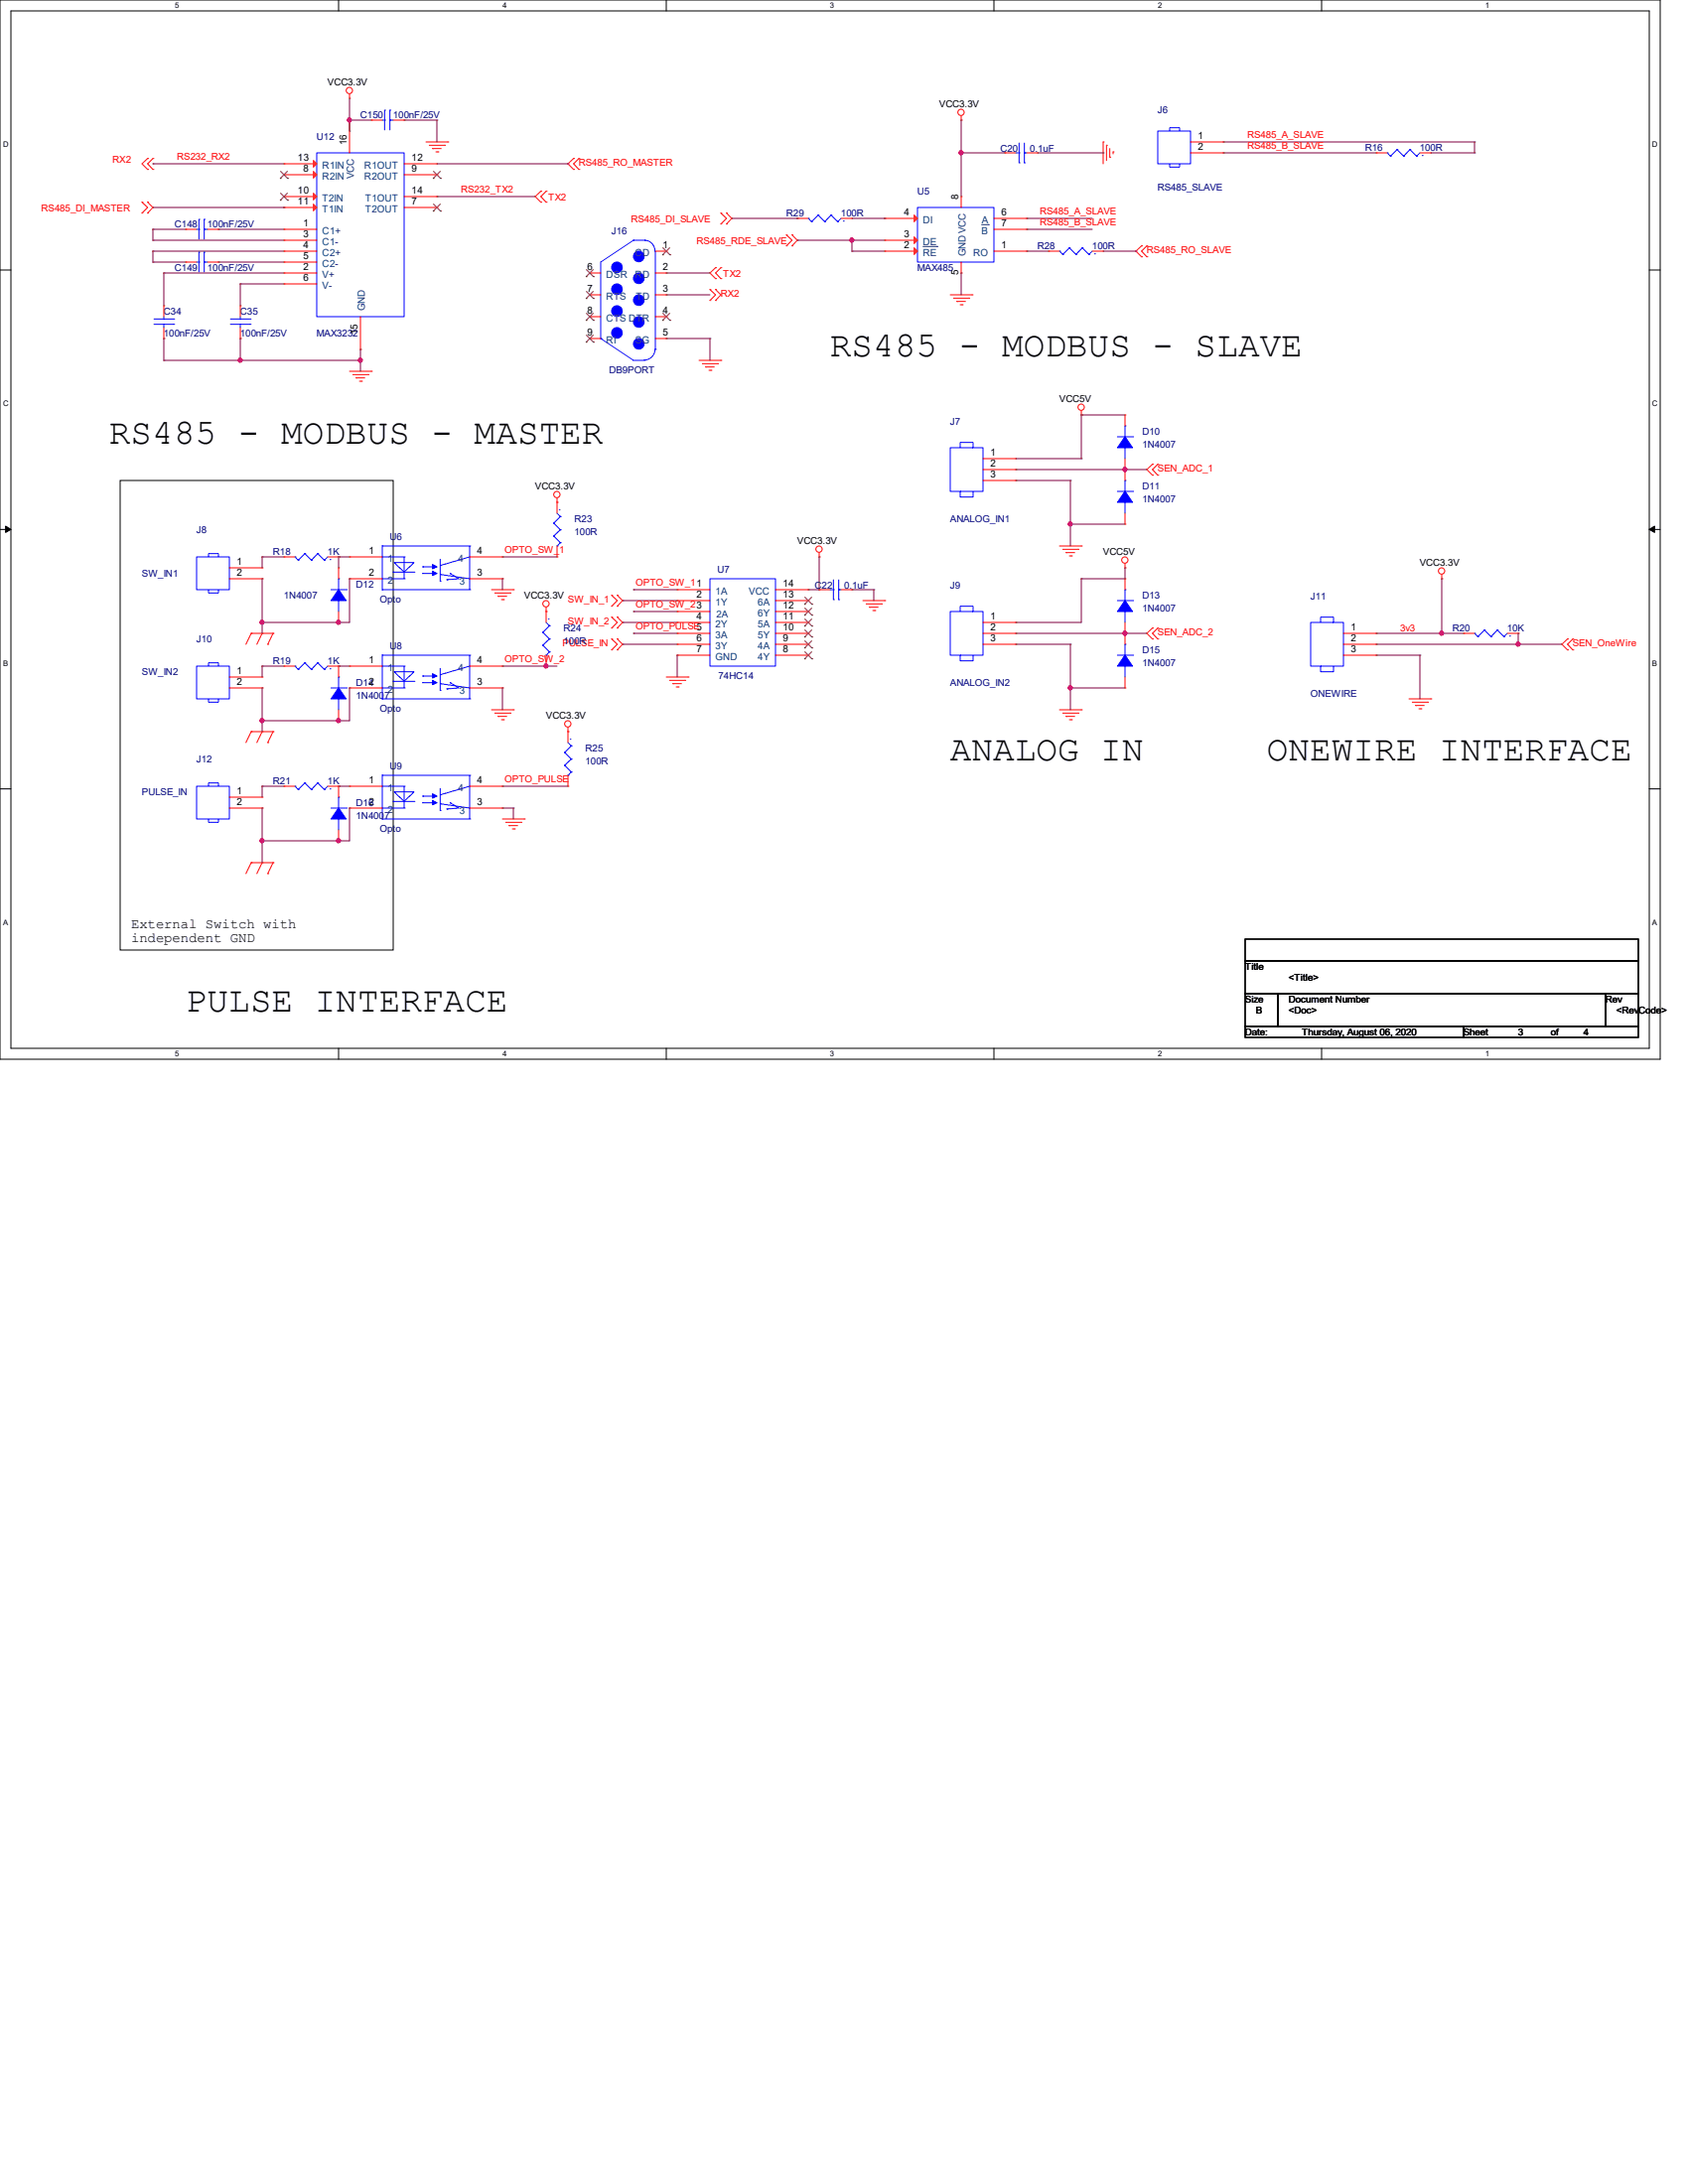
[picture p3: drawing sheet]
<svg xmlns="http://www.w3.org/2000/svg" width="216mm" height="279mm" viewBox="0 0 216 279" stroke-linecap="round" stroke-linejoin="round" font-family="sans-serif">
<path d="M0 0h212.3v135.5h-212.3zM1.4 1.4h209.5v132.7h-209.5z" fill="none" stroke="#000" stroke-width=".13"/>
<g fill="#fff">
<path d="M22.4 .2h.5v1.1h-.5z"/>
<path d="M22.4 134.3h.5v1.1h-.5z"/>
</g>
<path d="M43.3 0v1.4M43.3 134.1v1.4" fill="none" stroke="#000" stroke-width=".13"/>
<g fill="#fff">
<path d="M64.3 .2h.5v1.1h-.5z"/>
<path d="M64.3 134.3h.5v1.1h-.5z"/>
</g>
<path d="M85.2 0v1.4M85.2 134.1v1.4" fill="none" stroke="#000" stroke-width=".13"/>
<g fill="#fff">
<path d="M106.2 .2h.5v1.1h-.5z"/>
<path d="M106.2 134.3h.5v1.1h-.5z"/>
</g>
<path d="M127.1 0v1.4M127.1 134.1v1.4" fill="none" stroke="#000" stroke-width=".13"/>
<g fill="#fff">
<path d="M148.1 .2h.5v1.1h-.5z"/>
<path d="M148.1 134.3h.5v1.1h-.5z"/>
</g>
<path d="M169 0v1.4M169 134.1v1.4" fill="none" stroke="#000" stroke-width=".13"/>
<g fill="#fff">
<path d="M190 .2h.5v1.1h-.5z"/>
<path d="M190 134.3h.5v1.1h-.5z"/>
<path d="M.4 17.9h.7v1.1h-.7z"/>
<path d="M211.3 17.9h.7v1.1h-.7z"/>
<path d="M.4 51.1h.7v1.1h-.7z"/>
<path d="M211.3 51.1h.7v1.1h-.7z"/>
</g>
<path d="M0 34.5h1.4M210.9 34.5h1.4" fill="none" stroke="#000" stroke-width=".13"/>
<g fill="#fff">
<path d="M.4 84.3h.6v1.1h-.6z"/>
<path d="M211.3 84.3h.7v1.1h-.7z"/>
</g>
<path d="M0 67.7h1.4M210.9 67.7h1.4" fill="none" stroke="#000" stroke-width=".13"/>
<path d="M.7 67.3l.7 .4-.7 .4zM210.9 67.7l.7-.4v.8z" fill="#000" stroke="#000" stroke-width=".13"/>
<g fill="#fff">
<path d="M.4 117.5h.6v1.1h-.6z"/>
<path d="M211.3 117.5h.7v1.1h-.7z"/>
</g>
<path d="M15.4 61.5h34.9v60h-34.9zM0 100.9h1.4M210.9 100.9h1.4M159.3 120.1h50.2v2.8h-50.2zM159.3 122.9h50.2v4.2h-50.2zM159.3 127.1h4.1v4.2h-4.1zM159.3 131.3h27.9v1.4h-27.9zM163.4 127.1h42v4.2h-42zM187.2 131.3h22.3v1.4h-22.3zM205.4 127.1h4.1v4.2h-4.1z" fill="none" stroke="#000" stroke-width=".13"/>
<g fill="none" stroke="#f00" stroke-width=".13">
<path d="M44.7 12.6h.1M44.7 15.4h.1M44.7 12v.6M44.7 15.4v4.2M47.5 15.4h.1M47.5 15.4h1.4M50.3 15.4h1.4M51.7 15.4h.1M54.5 18.2h2.8M54.9 18.6h2M55.3 19h.1M55.3 19h1.1"/>
<path d="M55.8 19.4h.2M56 19.4h.1M56.9 18.6h.1M57.3 18.2h.1M122.9 15.4h.1M122.9 14.8v.6M128.5 19.6h.1M128.5 19.6h1.4M131.3 19.6h1.4M132.7 19.6h.1M141.1 18.2h.1M141.1 18.2v2.8"/>
<path d="M141.5 18.6h.1M141.5 18.6v1.9M141.9 19v1.1M142.4 19.4h.1M142.4 19.4v.3M152.3 18.2h4.2M152.3 19.6h4.2M156.5 18.2h.1M156.5 19.6h.1M176 19.6h.1M176 19.6h1.4M181.6 19.6h1.4"/>
<path d="M183 19.6h.1M18.2 25.9h.1M18.2 27.3h.1M18.2 25.9l.7 .6-.7 .8M18.9 20.3h.1M18.9 21.7h.1M18.9 27.3h.1M18.9 25.9h.1M18.9 20.3l-.7 .7 .7 .7M18.9 25.9l.7 .6-.7 .8M19.6 20.3h.1M19.6 21.7h.1"/>
<path d="M19.6 20.3l-.7 .7 .7 .7M21 39.1h.1M21 39.1v1.4M23.7 33.5h.1M23.7 29.3h.1M23.7 33.5h1.4M23.7 29.3h1.4M26.5 33.5h1.4M26.5 29.3h1.4M27.9 33.5h.1M27.9 29.3h.1M30.7 39.1h.1"/>
<path d="M30.7 39.1v1.4M36.3 21h.1M36.3 22.4h.1M36.3 25.1h.1M36.3 26.5h.1M36.3 29.3h.1M36.3 30.7h.1M36.3 32.1h.1M36.3 33.5h.1M36.3 34.9h.1M36.3 36.3h.1M36.3 33.5h4.2"/>
<path d="M36.3 32.1h4.2M36.3 29.3h4.2M36.3 30.7h4.2M36.3 21h4.2M36.3 22.4h4.2M36.3 25.1h4.2M36.3 26.5h4.2M36.3 34.9h4.2M36.3 36.3h4.2M51.7 21h4.2M51.7 22.4h4.2M51.7 25.1h4.2"/>
<path d="M51.7 26.5h4.2M55.9 21h.1M55.9 22.4h.1M55.9 25.1h.1M55.9 26.5h.1M69.2 24.5h.1M69.2 25.9h.1M69.2 24.5l-.7 .6 .7 .8M69.8 25.9h.1M69.8 24.5h.1M69.8 24.5l-.6 .6 .6 .8M73.4 20.3h.1"/>
<path d="M73.4 21.7h.1M73.4 20.3l-.8 .7 .8 .7M74 21.7h.1M74 20.3h.1M74 20.3l-.6 .7 .6 .7M75.4 34.9h.1M75.4 37.7h.1M75.4 37.7h1.4M75.4 34.9h1.4M83.8 37.7h1.4M83.8 32.1h1.4M83.8 34.9h1.4"/>
<path d="M85.2 32.1h.1M85.2 34.9h.1M85.2 37.7h.1M90.8 38.4h.1M90.8 37h.1M90.8 37l.7 .7-.7 .7M91.5 34.2h.1M91.5 35.6h.1M91.5 38.4h.1M91.5 37h.1M91.5 34.2l-.7 .7 .7 .7M91.5 37l.7 .7-.7 .7"/>
<path d="M92.2 27.3h.1M92.2 28.7h.1M92.2 35.6h.1M92.2 34.2h.1M92.2 27.3l.7 .6-.7 .8M92.2 34.2l-.7 .7 .7 .7M92.9 28.7h.1M92.9 27.3h.1M92.9 27.3l.7 .6-.7 .8M100.6 30.1h.1M100.6 31.5h.1M100.6 30.1l.7 .6-.7 .8"/>
<path d="M101.3 31.5h.1M101.3 30.1h.1M101.3 30.1l.7 .6-.7 .8M102 27.9h.1M102 27.9h1.4M107.6 27.9h1.4M109 27.9h.1M113.2 27.9h.1M113.2 32.1h.1M113.2 30.7h.1M113.2 32.1h4.1M113.2 27.9h4.1"/>
<path d="M113.2 30.7h4.1M121.5 37.7h2.8M122 38.1h1.9M122.4 38.6h.1M122.4 38.6h1.1M122.8 39h.3M122.9 34.9h.1M122.9 25.1h.1M122.9 25.1v1.4M122.9 33.5v1.4M123.1 39h.1M123.9 38.1h.1"/>
<path d="M124.3 37.7h.1M127.1 32.1h4.2M127.1 29.3h4.2M127.1 27.9h4.2M131.3 32.1h.1M131.3 27.9h.1M131.3 29.3h.1M134.1 32.1h.1M134.1 32.1h1.4M139.7 32.1h1.4M141.1 32.1h.1M141.9 20.1h.1"/>
<path d="M146 31.5h.1M146 32.9h.1M146 31.5l-.7 .6 .7 .8M146.7 32.9h.1M146.7 31.5h.1M146.7 31.5l-.7 .6 .7 .8M21 43.3h.1M21 41.9v1.4M30.7 43.3h.1M30.7 41.9v1.4M44.7 47.5h2.8M45.1 47.9h2"/>
<path d="M45.6 48.3h.1M45.6 48.3h1.1M46 48.8h.2M46.1 44.7h.1M46.1 40.5v4.2M46.2 48.8h.1M47.1 47.9h.1M47.5 47.5h.1M75.4 40.5h.1M75.4 43.3h.1M75.4 40.5h1.4M75.4 43.3h1.4"/>
<path d="M83.8 40.5h1.4M83.8 43.3h1.4M85.2 40.5h.1M85.2 43.3h.1M89.4 46.1h2.8M89.8 46.5h2M90.3 46.9h.1M90.3 46.9h1.1M90.7 47.4h.2M90.9 47.4h.1M91.8 46.5h.1M92.2 46.1h.1"/>
<path d="M125.7 58.7h4.2M129.9 58.7h.1M138.3 53.1h.1M138.3 52.5v.6M143.9 53.1h.1M143.9 53.1v1.4M143.9 58.7v2.8M147.4 59.4h.1M147.4 59.4l-.7 .7 .7 .7M148.1 59.4h.1M148.1 59.4l-.7 .7 .7 .7M29.3 72.6h4.2"/>
<path d="M29.3 74h4.2M33.5 72.6h.1M33.5 74h.1M36.3 71.2h.1M36.3 71.2h1.4M41.9 71.2h1.4M43.3 79.6h.1M43.3 72.6h.1M43.3 71.2h.1M43.3 72.6v1.4M43.3 78.2v1.4M44.7 71.2h.1"/>
<path d="M44.7 74h.1M44.7 74h4.2M44.7 71.2h4.2M60.1 74h4.2M60.1 71.2h4.2M62.9 75.4h2.8M63.3 75.9h1.9M63.7 76.3h.1M63.7 76.3h1.1M64.1 76.7h.3M64.3 74h.1M64.3 71.2h.1"/>
<path d="M64.4 76.7h.1M65.2 75.9h.1M65.7 75.4h.1M69.8 78.2h.1M69.8 77.7v1.9M71.2 64.3h.1M71.2 71.2h.1M71.2 63.7v2M71.2 69.8v1.4M78.2 76.2h.1M78.2 77.6h.1M78.2 79h.1"/>
<path d="M78.2 76.2l.8 .6-.8 .8M78.2 79l.8 .6-.8 .7M79 77.6h.1M79 76.2h.1M79 79h.1M79 76.2l.6 .6-.6 .8M79 79l.6 .6-.6 .7M86.6 75.4h.1M86.6 76.8h.1M86.6 78.2h.1M86.6 79.6h.1M86.6 75.4h4.2"/>
<path d="M86.6 76.8h4.2M86.6 78.2h4.2M86.6 79.6h4.2M99.2 75.4h4.2M99.2 76.8h4.2M99.2 78.2h4.2M99.2 79.6h4.2M103.4 79.6h.1M103.4 78.2h.1M103.4 76.8h.1M103.4 75.4h.1M104.8 71.2h.1"/>
<path d="M104.8 75.4h.1M104.8 70.7v.5M104.8 75.4h1.4M107.6 75.4h1.4M109 75.4h.1M110.4 76.8h2.8M110.8 77.3h1.9M111.2 77.7h.1M111.2 77.7h1.1M111.6 78.1h.3M111.9 78.1h.1M112.7 77.3h.1"/>
<path d="M113.2 76.8h.1M125.7 79.6h4.2M125.7 60.1h4.2M125.7 61.5h4.2M129.9 79.6h.1M129.9 60.1h.1M129.9 61.5h.1M135.5 69.8h2.8M135.9 70.3h2M136.4 70.7h.1M136.4 70.7h1.1M136.8 71.1h.2"/>
<path d="M137 71.1h.1M137.9 70.3h.1M138.3 69.8h.1M143.9 72.6h.1M143.9 67.1h.1M143.9 60.1h.1M143.9 74h.1M143.9 65.7v1.4M143.9 72.1v.5M143.9 74v1.4M143.9 79.6v2.8M147.4 60.8h.1"/>
<path d="M148.1 60.8h.1M184.4 74h.1M184.4 73.5v.5M29.3 86.6h4.2M29.3 88h4.2M32.1 81h.1M32.1 93.6h.1M32.1 81l-.6 1.4M32.1 81h2.8M32.1 93.6l-.6 1.4M32.1 93.6h2.8M33.5 81h.1"/>
<path d="M33.5 93.6h.1M33.5 86.6h.1M33.5 88h.1M33.5 81l-.6 1.4M33.5 93.6l-.6 1.4M34.2 82.4h.1M34.2 95h.1M34.9 81h.1M34.9 93.6h.1M34.9 81l-.7 1.4M34.9 93.6l-.7 1.4M36.3 85.2h.1"/>
<path d="M36.3 85.2h1.4M41.9 85.2h1.4M43.3 85.2h.1M43.3 92.2h.1M43.3 85.2v1.4M43.3 90.8v1.4M44.7 85.2h.1M44.7 88h.1M44.7 88h4.2M44.7 85.2h4.2M60.1 88h4.2M60.1 85.2h4.2"/>
<path d="M62.9 90.8h2.8M63.3 91.2h1.9M63.7 91.7h.1M63.7 91.7h1.1M64.1 92.1h.3M64.3 88h.1M64.3 85.2h.1M64.4 92.1h.1M65.2 91.2h.1M65.7 90.8h.1M69.8 85.2h.1M69.8 83.8v1.4"/>
<path d="M72.6 93.6h.1M72.6 93v2M72.6 99.2v1.4M78.2 80.3h.1M78.2 81.7h.1M78.2 83.1h.1M78.2 81.7l.8 .7-.8 .7M79 80.3h.1M79 83.1h.1M79 81.7h.1M79 81.7l.6 .7-.6 .7M85.2 86.6h2.8"/>
<path d="M85.6 87h2M86.1 87.5h.1M86.1 87.5h1.1M86.5 87.9h.2M86.6 81h.1M86.6 82.4h.1M86.6 83.8h.1M86.6 81h4.2M86.6 82.4h4.2M86.6 83.8h4.2M86.7 87.9h.1M87.6 87h.1"/>
<path d="M88 86.6h.1M99.2 81h4.2M99.2 82.4h4.2M99.2 83.8h4.2M103.4 83.8h.1M103.4 82.4h.1M103.4 81h.1M125.7 81h4.2M125.7 82.4h4.2M129.9 81h.1M129.9 82.4h.1M135.5 90.8h2.8"/>
<path d="M135.9 91.2h2M136.4 91.7h.1M136.4 91.7h1.1M136.8 92.1h.2M137 92.1h.1M137.9 91.2h.1M138.3 90.8h.1M143.9 88h.1M143.9 81h.1M143.9 86.6v1.4M147.4 80.3h.1M147.4 81.7h.1"/>
<path d="M147.4 80.3l-.7 .7 .7 .7M148.1 81.7h.1M148.1 80.3h.1M148.1 80.3l-.7 .7 .7 .7M171.8 81h4.2M171.8 82.4h4.2M171.8 83.8h4.2M176 81h.1M176 82.4h.1M176 83.8h.1M180.2 89.4h2.8M180.6 89.8h2"/>
<path d="M181.1 90.3h.1M181.1 90.3h1.1M181.5 90.7h.2M181.7 90.7h.1M182.6 89.8h.1M183 89.4h.1M187.2 81h.1M187.2 81h1.4M192.8 81h1.4M194.2 81h.1M200.5 81.7h.1M200.5 83.1h.1"/>
<path d="M200.5 81.7l-.7 .7 .7 .7M201.2 83.1h.1M201.2 81.7h.1M201.2 81.7l-.7 .7 .7 .7M29.3 102h4.2M29.3 103.4h4.2M32.1 110.4h.1M32.1 110.4l-.6 1.4M32.1 110.4h2.8M33.5 110.4h.1M33.5 102h.1M33.5 103.4h.1"/>
<path d="M33.5 110.4l-.6 1.4M34.2 111.8h.1M34.9 110.4h.1M34.9 110.4l-.7 1.4M36.3 100.6h.1M36.3 100.6h1.4M41.9 100.6h1.4M43.3 100.6h.1M43.3 107.6h.1M43.3 100.6v1.4M43.3 106.2v1.4M44.7 100.6h.1"/>
<path d="M44.7 103.4h.1M44.7 103.4h4.2M44.7 100.6h4.2M60.1 103.4h4.2M60.1 100.6h4.2M64.3 103.4h.1M64.3 100.6h.1M64.3 104.8h2.8M64.7 105.2h1.9M65.1 105.6h.1M65.1 105.6h1.1M65.5 106h.3"/>
<path d="M65.8 106h.1M66.6 105.2h.1M67.1 104.8h.1M72.6 100.6h.1"/>
<circle cx="44.7" cy="11.6" r=".4"/>
<circle cx="122.9" cy="14.4" r=".4"/>
<circle cx="138.3" cy="52.1" r=".4"/>
<circle cx="69.8" cy="77.2" r=".4"/>
<circle cx="71.2" cy="63.3" r=".4"/>
<circle cx="104.8" cy="70.3" r=".4"/>
<circle cx="143.9" cy="71.6" r=".4"/>
<circle cx="184.4" cy="73" r=".4"/>
<circle cx="72.6" cy="92.6" r=".4"/>
</g>
<g fill="none" stroke="#00f" stroke-width=".13">
<path d="M40.5 19.6h11.2v20.9h-11.2zM48.9 15.4h.3M49.2 15.4h.1M49.2 14.1h.1M49.2 14.1v2.5M49.9 14.1h.1M49.9 15.4h.1M49.9 15.4h.4M49.9 14.1v2.5M129.9 19.6h.4M130.3 19.6h.1M130.3 18.3v2.5"/>
<path d="M131 19.6h.1M131 19.6h.3M131 18.3v2.5M148.1 16.8h4.2v4.2h-4.2zM149.6 16.8v-.5h1.3v.5M177.4 19.6h.1M177.4 19.6l.4 .4M177.8 20h.1M178.7 19.1h.1M178.7 19.1l.8 .9M178.7 19.1l-.9 .9M179.5 20h.1"/>
<path d="M180.3 19.1h.1M180.3 19.1l.9 .9M180.3 19.1l-.8 .9M181.2 20h.1M181.6 19.6l-.4 .4M25.1 33.5h.3M25.1 29.3h.3M25.4 33.5h.1M25.4 32.3h.1M25.4 29.3h.1M25.4 28.1h.1M25.4 28.1v2.5"/>
<path d="M25.4 32.3v2.5M26.1 32.3h.1M26.1 33.5h.1M26.1 28.1h.1M26.1 29.3h.1M26.1 33.5h.4M26.1 28.1v2.5M26.1 32.3v2.5M26.1 29.3h.4M81 30.7h.1M81 30.7l-4.2 2.8v9.8M81 30.7h1.4"/>
<path d="M82.4 30.7h.1M82.4 30.7a1.38 1.38 0 0 1 1.4 1.4M83.8 32.1v12.6M103.4 27.9h.1M103.4 27.9l.4 .5M103.8 28.4h.1M104.6 27.5h.1M104.6 27.5l.9 .9M104.6 27.5l-.8 .9M105.5 28.4h.1M106.3 27.5h.1M106.3 27.5l.8 .9"/>
<path d="M106.3 27.5l-.8 .9M107.1 28.4h.1M107.6 27.9l-.5 .5M117.3 26.5h9.8v7h-9.8zM130.3 20.8h.1M131 20.8h.1M135.5 32.1h.1M135.5 32.1l.4 .5M135.9 32.6h.1M136.8 31.7h.1M136.8 31.7l.8 .9M136.8 31.7l-.9 .9"/>
<path d="M137.6 32.6h.1M138.4 31.7h.1M138.4 31.7l.9 .9M138.4 31.7l-.8 .9M139.3 32.6h.1M139.7 32.1l-.4 .5M149.6 21v.4h1.3v-.4M19.7 41.5h2.5M19.7 40.8h2.5M21 40.8h.1M21 41.5h.1M21 40.5v.3"/>
<path d="M21 41.5v.4M22.2 41.5h.1M22.2 40.8h.1M29.5 41.5h2.5M29.5 40.8h2.5M30.7 40.8h.1M30.7 41.5h.1M30.7 40.5v.3M30.7 41.5v.4M32 41.5h.1M32 40.8h.1M76.8 43.3h.1"/>
<path d="M76.8 43.3l4.2 2.8h1.4M82.4 46.1h.1M83.8 44.7a1.37 1.37 0 0 1-1.4 1.4M83.8 44.7h.1M121.5 57.3h4.2v5.6h-4.2zM122.8 57.3v-.7h1.7v.7h-.2M142.9 55.9h2M143.9 57.3h.1M143.9 54.5h.1M143.9 54.5v1.4M143.9 57.3v1.4M144.9 55.9h.1"/>
<path d="M25.1 71.2h4.2v4.2h-4.2zM26.7 71.2v-.4h1.2v.4M26.7 75.4v.5h1.2v-.5M37.7 71.2h.1M37.7 71.2l.4 .5M38.1 71.7h.1M39 70.8h.1M39 70.8l.8 .9M39 70.8l-.9 .9M39.8 71.7h.1M40.6 70.8h.1M40.6 70.8l.9 .9"/>
<path d="M40.6 70.8l-.8 .9M41.5 71.7h.1M41.9 71.2l-.4 .5M42.3 75.4h2M43.3 76.8h.1M43.3 74h.1M43.3 74v1.4M43.3 76.8v1.4M44.3 75.4h.1M48.9 71.2h.1M48.9 75.4h.1M48.9 69.8h.1"/>
<path d="M48.9 75.4h11.2M48.9 69.8v5.6M48.9 74h2.8M48.9 71.2h2.8M48.9 69.8h11.2M50.3 73.2h.1M50.3 73.2h2.8M50.4 72h2.6l-1.3 1.2zM51.7 74h.1M51.7 71.2h.1M51.7 71.2v2.8M54.1 73.4h.1"/>
<path d="M54.1 72.5h.1M54.1 73.4h1.8M54.1 72.5h1.8M56.3 72.3h.1M56.3 73.5h.1M56.3 74.3h.1M56.3 71.5v2.8M56.3 73.5l3.8 .5M57.1 74.2h.1M57.6 73.4h.1M57.6 73.4l1.1 .6-1.6 .2M60.1 75.4h.1"/>
<path d="M60.1 69.8h.1M60.1 69.8v5.6M60.1 71.2l-3.8 1.1M69.8 79.6l.5 .5M70.8 66.9h.1M70.8 68.6h.1M70.8 66.9l.9 .9M70.8 68.6l.9 .8M71.2 69.8h.1M71.2 65.7l.5 .4M71.7 66.1h.1M71.7 67.8h.1"/>
<path d="M71.7 69.4h.1M71.7 66.1l-.9 .8M71.7 67.8l-.9 .8M71.7 69.4l-.5 .4M90.8 74h8.4v11.2h-8.4zM106.2 75.4h.4M106.6 76.7h.1M106.6 75.4h.1M106.6 74.2v2.5M107.3 75.4h.1M107.3 76.7h.1M107.3 75.4h.3"/>
<path d="M107.3 74.2v2.5M121.5 78.2h4.2v5.6h-4.2zM122.8 78.2v-.6h1.7v.6h-.2M122.9 62.9h-.1v.7h1.7v-.7M142.9 62.9h2M142.9 76.8h2M143.9 64.3h.1M143.9 61.5h.1M143.9 78.2h.1M143.9 75.4h.1M143.9 61.5v1.4M143.9 64.3v1.4"/>
<path d="M143.9 75.4v1.4M143.9 78.2v1.4M144.9 62.9h.1M144.9 76.8h.1M167.6 79.6h4.2v5.6h-4.2zM168.9 79.6v-.6h1.7v.6h-.2M25.1 85.2h4.2v4.2h-4.2zM26.7 85.2v-.4h1.2v.4M26.7 89.4v.4h1.2v-.4M37.7 85.2h.1M37.7 85.2l.4 .4M38.1 85.6h.1"/>
<path d="M39 84.8h.1M39 84.8l.8 .8M39 84.8l-.9 .8M39.8 85.6h.1M40.6 84.8h.1M40.6 84.8l.9 .8M40.6 84.8l-.8 .8M41.5 85.6h.1M41.9 85.2l-.4 .4M42.3 88h2M43.3 89.4h.1M43.3 86.6h.1"/>
<path d="M43.3 86.6v1.4M43.3 89.4v1.4M44.3 88h.1M48.9 99.2h.1M48.9 85.2h.1M48.9 89.4h.1M48.9 83.8h.1M48.9 83.8h11.2M48.9 83.8v5.6M48.9 99.2v5.6M48.9 99.2h11.2M48.9 88h2.8"/>
<path d="M48.9 85.2h2.8M48.9 89.4h11.2M50.3 87.2h.1M50.3 87.2h2.8M50.4 85.9h2.6l-1.3 1.3zM51.7 88h.1M51.7 85.2h.1M51.7 85.2v2.8M54.1 87.3h.1M54.1 86.5h.1M54.1 87.3h1.8M54.1 86.5h1.8"/>
<path d="M56.3 86.3h.1M56.3 87.5h.1M56.3 88.3h.1M56.3 85.5v2.8M56.3 87.5l3.8 .5M57.1 88.1h.1M57.6 87.3h.1M57.6 87.3l1.1 .7-1.6 .1M60.1 99.2h.1M60.1 89.4h.1M60.1 83.8h.1M60.1 83.8v5.6"/>
<path d="M60.1 99.2v5.6M60.1 85.2l-3.8 1.1M69.4 80.9h.1M69.4 82.5h.1M69.4 80.9l.9 .8M69.4 82.5l.9 .9M69.8 83.8h.1M70.3 80.1h.1M70.3 81.7h.1M70.3 83.4h.1M70.3 80.1l-.9 .8M70.3 81.7l-.9 .8"/>
<path d="M70.3 83.4l-.5 .4M72.2 96.3h.1M72.2 97.9h.1M72.2 96.3l.9 .8M72.2 97.9l.9 .9M72.6 99.2h.1M72.6 95l.5 .4M73.1 95.4h.1M73.1 97.1h.1M73.1 98.8h.1M73.1 98.8l-.5 .4M73.1 95.4l-.9 .9"/>
<path d="M73.1 97.1l-.9 .8M122.9 83.8h-.1v.7h1.7v-.7M142.9 83.8h2M143.9 85.2h.1M143.9 82.4h.1M143.9 82.4v1.4M143.9 85.2v1.4M144.9 83.8h.1M169 85.2h-.1v.7h1.7v-.7M188.6 81h.1M188.6 81l.4 .4M189 81.4h.1"/>
<path d="M189.9 80.6h.1M189.9 80.6l.8 .8M189.9 80.6l-.9 .8M190.7 81.4h.1M191.5 80.6h.1M191.5 80.6l.9 .8M191.5 80.6l-.8 .8M192.4 81.4h.1M192.8 81l-.4 .4M25.1 100.6h4.2v4.2h-4.2zM26.7 100.6v-.4h1.2v.4M26.7 104.8v.4h1.2v-.4"/>
<path d="M37.7 100.6h.1M37.7 100.6l.4 .4M38.1 101h.1M39 100.2h.1M39 100.2l.8 .8M39 100.2l-.9 .8M39.8 101h.1M40.6 100.2h.1M40.6 100.2l.9 .8M40.6 100.2l-.8 .8M41.5 101h.1M41.9 100.6l-.4 .4"/>
<path d="M42.3 103.4h2M43.3 104.8h.1M43.3 102h.1M43.3 102v1.4M43.3 104.8v1.4M44.3 103.4h.1M48.9 100.6h.1M48.9 104.8h.1M48.9 103.4h2.8M48.9 100.6h2.8M48.9 104.8h11.2M50.3 102.5h.1"/>
<path d="M50.3 102.5h2.8M50.4 101.3h2.6l-1.3 1.2zM51.7 103.4h.1M51.7 100.6h.1M51.7 100.6v2.8M54.1 102.7h.1M54.1 101.9h.1M54.1 102.7h1.8M54.1 101.9h1.8M56.3 101.7h.1M56.3 102.8h.1M56.3 103.7h.1"/>
<path d="M56.3 102.8l3.8 .6M56.3 100.9v2.8M57.1 103.5h.1M57.6 102.7h.1M57.6 102.7l1.1 .7-1.6 .1M60.1 104.8h.1M60.1 100.6l-3.8 1.1"/>
</g>
<g fill="none" stroke="#804000" stroke-width=".13">
<path d="M35.9 22.8h.1M35.9 25.6h.1M35.9 21.9l.9 .9M35.9 24.7l.9 .9M36.7 21.9l-.8 .9M36.7 24.7l-.8 .9M36.8 22.8h.1M36.8 25.6h.1M55.4 22.8h.1M55.4 27h.1M55.5 21.9l.8 .9M55.5 26.1l.8 .9"/>
<path d="M56.3 21.9l-.9 .9M56.3 26.1l-.9 .9M56.3 22.8h.1M56.3 27h.1M75 35.4h.1M75 38.2h.1M75 34.5l.9 .9M75 37.3l.9 .9M75.9 34.5l-.9 .9M75.9 37.3l-.9 .9M75.9 35.4h.1M75.9 38.2h.1"/>
<path d="M84.8 32.6h.1M84.8 31.7l.9 .9M85.6 31.7l-.8 .9M85.7 32.6h.1M75 41h.1M75 43.8h.1M75 40.1l.9 .9M75 42.9l.9 .9M75.9 40.1l-.9 .9M75.9 42.9l-.9 .9M75.9 41h.1M75.9 43.8h.1"/>
<path d="M84.8 41h.1M84.8 40.1l.9 .9M85.6 40.1l-.8 .9M85.7 41h.1M102.9 78.7h.1M102.9 77.3h.1M103 79.2l.8 .9M103 77.8l.8 .9M103 76.4l.8 .9M103.8 79.2l-.9 .9M103.8 77.8l-.9 .9M103.8 76.4l-.9 .9"/>
<path d="M103.8 78.7h.1M103.8 77.3h.1M102.9 84.3h.1M102.9 82.9h.1M102.9 81.5h.1M102.9 80.1h.1M103 83.4l.8 .9M103 82l.8 .9M103 80.6l.8 .9M103.8 83.4l-.9 .9M103.8 82l-.9 .9M103.8 80.6l-.9 .9"/>
<path d="M103.8 84.3h.1M103.8 82.9h.1M103.8 81.5h.1M103.8 80.1h.1"/>
</g>
<g fill="#00f" stroke="#00f" stroke-width=".13">
<path d="M55.3 102.4l.6 .3-.6 .3z"/>
<path d="M55.3 101.6l.6 .3-.6 .2z"/>
<path d="M55.3 87l.6 .3-.6 .3z"/>
<path d="M55.3 86.2l.6 .3-.6 .2z"/>
<path d="M55.3 73.1l.6 .3-.6 .2z"/>
<path d="M55.3 72.2l.6 .3-.6 .3z"/>
<path d="M143.9 83.8l1 1.4h-2z" fill-rule="evenodd"/>
<path d="M143.9 62.9l1 1.4h-2z" fill-rule="evenodd"/>
<path d="M43.3 88l1 1.4h-2z" fill-rule="evenodd"/>
<path d="M143.9 55.9l1 1.4h-2z" fill-rule="evenodd"/>
<path d="M43.3 75.4l1 1.4h-2z" fill-rule="evenodd"/>
<path d="M43.3 103.4l1 1.4h-2z" fill-rule="evenodd"/>
<path d="M143.9 76.8l1 1.4h-2z" fill-rule="evenodd"/>
<circle cx="81.7" cy="32.8" r=".68"/>
<circle cx="81.7" cy="35.6" r=".68"/>
<circle cx="81.7" cy="38.4" r=".68"/>
<circle cx="81.7" cy="41.2" r=".68"/>
<circle cx="81.7" cy="44" r=".68"/>
<circle cx="78.9" cy="34.2" r=".68"/>
<circle cx="78.9" cy="37" r=".68"/>
<circle cx="78.9" cy="39.8" r=".68"/>
<circle cx="78.9" cy="42.6" r=".68"/>
</g>
<g fill="#f00" stroke="#f00" stroke-width=".13">
<path d="M116.9 27.5l.4 .4-.4 .5z"/>
<path d="M116.9 31.7l.4 .4-.4 .5z"/>
<path d="M116.9 30.3l.4 .4-.4 .5z"/>
<path d="M40.1 20.5l.4 .5-.4 .4z"/>
<path d="M40.1 21.9l.4 .5-.4 .4z"/>
<path d="M40.1 24.7l.4 .4-.4 .5z"/>
<path d="M40.1 26.1l.4 .4-.4 .5z"/>
</g>
<path d="M118.1 31.5h1.7M119.8 31.5h.1M125.6 28.7h.8M126.4 28.7h.1" fill="none" stroke="#004080" stroke-width=".13"/>
<g fill="none" stroke="#800040" stroke-width=".13">
<path d="M44.7 15.4h.1M44.7 16.8h.1M44.7 12.6v4.2M44.7 15.4h2.8M51.7 15.4h.1M51.7 15.4h4.2M55.9 15.4h.1M55.9 15.4v2.8M122.9 15.4h.1M122.9 19.6h.1M122.9 15.4v9.7M122.9 19.6h5.6"/>
<path d="M132.7 19.6h8.4M141.1 19.6h.1M156.5 18.2h.1M156.5 19.6h.1M156.5 18.2h32.1M156.5 19.6h19.5M183 19.6h5.6M188.6 18.2h.1M188.6 19.6h.1M188.6 18.2v1.4M19.6 21h.1M19.6 29.3h.1"/>
<path d="M19.6 30.7h.1M19.6 32.1h.1M19.6 33.5h.1M19.6 29.3h4.1M19.6 30.7h16.7M19.6 32.1h16.7M19.6 21h16.7M19.6 26.5h16.7M19.6 29.3v1.4M19.6 32.1v1.4M19.6 33.5h4.1M21 34.9h.1"/>
<path d="M21 34.9h15.3M21 34.9v4.2M27.9 29.3h.1M27.9 33.5h.1M27.9 29.3h8.4M27.9 33.5h8.4M30.7 36.3h.1M30.7 36.3v2.8M30.7 36.3h5.6M36.3 26.5h.1M55.9 25.1h.1M55.9 21h16.7"/>
<path d="M55.9 25.1h12.6M72.6 21h.1M85.2 34.9h.1M85.2 37.7h.1M85.2 34.9h5.6M85.2 37.7h5.6M93.6 27.9h8.4M102 30.7h.1M102 27.9h.1M102 30.7h11.2M109 30.7h.1M109 32.1h.1"/>
<path d="M109 27.9h4.2M109 30.7v1.4M109 32.1h4.2M113.2 27.9h.1M122.9 34.9h.1M122.9 34.9v2.8M131.3 27.9h.1M131.3 29.3h.1M131.3 32.1h.1M131.3 27.9h8.4M131.3 29.3h8.4M131.3 32.1h2.8"/>
<path d="M141.1 32.1h4.2M145.3 32.1h.1M21 43.3h.1M21 46.1h.1M21 43.3v2.8M21 46.1h25.1M30.7 43.3h.1M30.7 46.1h.1M30.7 43.3v2.8M46.1 44.7h.1M46.1 46.1h.1M46.1 44.7v2.8"/>
<path d="M85.2 43.3h.1M85.2 43.3h5.6M90.8 43.3h.1M90.8 43.3v2.8M129.9 58.7h8.4M138.3 53.1h.1M138.3 58.7h.1M138.3 53.1v5.6M138.3 53.1h5.6M33.5 71.2h.1M33.5 74h.1M33.5 79.6h.1"/>
<path d="M33.5 71.2h2.8M33.5 71.2v1.4M33.5 74v7M43.3 71.2h.1M43.3 79.6h.1M43.3 71.2h1.4M43.3 71.2v1.4M44.7 74h.1M44.7 74v5.6h-11.2M64.3 71.2h.1M64.3 74h.1M64.3 71.2h6.9"/>
<path d="M64.3 74v1.4M79.6 76.8h.1M79.6 79.6h.1M79.6 76.8h7M79.6 79.6h7M81 75.4h.1M81 78.2h.1M81 75.4h5.6M81 78.2h5.6M103.4 75.4h.1M104.8 71.2h.1M104.8 71.2v4.2h-1.4"/>
<path d="M109 75.4h.1M109 75.4h2.8M111.8 75.4h.1M111.8 75.4v1.4M129.9 60.1h.1M129.9 61.5h.1M129.9 79.6h.1M129.9 60.1h16.8M129.9 61.5h7M136.9 61.5h.1M136.9 67.1h.1M136.9 61.5v8.3"/>
<path d="M136.9 67.1h7M138.3 74h.1M138.3 74v5.6h-8.4M143.9 60.1h.1M143.9 72.6h.1M143.9 72.6v1.4h-5.6M184.4 74h.1M184.4 74v7M33.5 85.2h.1M33.5 88h.1M33.5 92.2h.1M33.5 85.2v1.4"/>
<path d="M33.5 88v5.6M33.5 85.2h2.8M43.3 85.2h.1M43.3 92.2h.1M43.3 85.2h1.4M44.7 88h.1M44.7 88v4.2h-11.2M64.3 85.2h.1M64.3 88h.1M64.3 88v2.8M64.3 85.2h6.9M69.8 85.2h.1"/>
<path d="M79.6 82.4h.1M79.6 82.4h7M81 81h.1M81 81h5.6M86.6 83.8h.1M86.6 83.8v2.8M129.9 81h.1M129.9 82.4h.1M129.9 81h16.8M129.9 82.4h7M136.9 82.4h.1M136.9 88h.1"/>
<path d="M136.9 82.4v8.4M136.9 88h7M143.9 81h.1M176 81h.1M176 82.4h.1M176 83.8h.1M176 81h11.2M176 82.4h23.8M176 83.8h5.6M181.6 83.8h.1M181.6 83.8v5.6M184.4 81h.1"/>
<path d="M194.2 81h.1M194.2 82.4h.1M194.2 81v1.4M33.5 100.6h.1M33.5 103.4h.1M33.5 107.6h.1M33.5 100.6v1.4M33.5 103.4v7M33.5 100.6h2.8M43.3 100.6h.1M43.3 107.6h.1M43.3 100.6h1.4"/>
<path d="M44.7 103.4h.1M44.7 103.4v4.2h-11.2M64.3 100.6h.1M64.3 103.4h.1M64.3 100.6h8.3M64.3 103.4h1.4M65.7 103.4h.1M65.7 103.4v1.4"/>
</g>
<g fill="#f0f" stroke="#f0f" stroke-width=".13">
<circle cx="122.9" cy="19.5" r=".28"/>
<circle cx="108.9" cy="30.7" r=".28"/>
<circle cx="143.9" cy="60" r=".28"/>
<circle cx="136.9" cy="67" r=".28"/>
<circle cx="33.5" cy="79.6" r=".28"/>
<circle cx="43.3" cy="79.6" r=".28"/>
<circle cx="69.8" cy="85.2" r=".28"/>
<circle cx="143.9" cy="81" r=".28"/>
<circle cx="184.4" cy="81" r=".28"/>
<circle cx="33.5" cy="92.2" r=".28"/>
<circle cx="136.9" cy="88" r=".28"/>
<circle cx="194.2" cy="82.4" r=".28"/>
<circle cx="43.3" cy="92.2" r=".28"/>
<circle cx="43.3" cy="107.5" r=".28"/>
<circle cx="33.5" cy="107.5" r=".28"/>
<circle cx="30.7" cy="46.1" r=".28"/>
<circle cx="46.1" cy="46.1" r=".28"/>
<circle cx="44.7" cy="15.3" r=".28"/>
</g>
<g font-size="4.6">
<text x="106.2" y="45.6">RS485 - MODBUS - SLAVE</text>
<text x="14" y="56.7">RS485 - MODBUS - MASTER</text>
<text x="121.5" y="97.2">ANALOG IN</text>
<text x="162.1" y="97.2">ONEWIRE INTERFACE</text>
<text x="23.7" y="129.4">PULSE INTERFACE</text>
</g>
<g font-size="1.8">
<text x="16.8" y="118.7">External Switch with</text>
<text x="16.8" y="120.5">independent GND</text>
</g>
<g font-size="1.3">
<text x="153.2" y="17.8">1</text>
<text x="38.1" y="20.6">13</text>
<text x="38.8" y="22">8</text>
<text x="44.4" y="18.6" transform="rotate(-90 44.4 18.6)">16</text>
<text x="52.7" y="20.6">12</text>
<text x="52.7" y="22">9</text>
<text x="153.2" y="19.2">2</text>
<text x="38.1" y="24.8">10</text>
<text x="38.1" y="26.2">11</text>
<text x="38.8" y="29">1</text>
<text x="52.7" y="24.8">14</text>
<text x="52.7" y="26.2">7</text>
<text x="115.7" y="27.6">4</text>
<text x="122.6" y="25.6" transform="rotate(-90 122.6 25.6)">8</text>
<text x="128.1" y="27.6">6</text>
<text x="128.1" y="29">7</text>
<text x="38.8" y="30.4">3</text>
<text x="38.8" y="31.8">4</text>
<text x="38.8" y="33.2">5</text>
<text x="38.8" y="34.6">2</text>
<text x="38.8" y="36">6</text>
<text x="75.1" y="34.6">6</text>
<text x="84.8" y="31.8">1</text>
<text x="84.8" y="34.6">2</text>
<text x="115.7" y="31.8">2</text>
<text x="115.7" y="30.4">3</text>
<text x="122.6" y="35.2" transform="rotate(-90 122.6 35.2)">5</text>
<text x="128.1" y="31.8">1</text>
<text x="75.1" y="37.4">7</text>
<text x="75.1" y="40.2">8</text>
<text x="84.8" y="37.4">3</text>
<text x="84.8" y="40.2">4</text>
<text x="45.8" y="42.8" transform="rotate(-90 45.8 42.8)">15</text>
<text x="75.1" y="43">9</text>
<text x="84.8" y="43">5</text>
<text x="126.7" y="58.3">1</text>
<text x="126.7" y="59.7">2</text>
<text x="126.7" y="61.1">3</text>
<text x="47.2" y="70.9">1</text>
<text x="61" y="70.9">4</text>
<text x="30.3" y="72.3">1</text>
<text x="30.3" y="73.7">2</text>
<text x="47.2" y="73.7">2</text>
<text x="61" y="73.7">3</text>
<text x="89.1" y="76.5">2</text>
<text x="100.2" y="77.9">12</text>
<text x="100.2" y="76.5">13</text>
<text x="100.2" y="75.1">14</text>
<text x="89.1" y="79.3">4</text>
<text x="89.1" y="82.1">6</text>
<text x="89.1" y="83.5">7</text>
<text x="100.2" y="83.5">8</text>
<text x="100.2" y="82.1">9</text>
<text x="100.2" y="80.7">10</text>
<text x="100.2" y="79.3">11</text>
<text x="126.7" y="79.3">1</text>
<text x="126.7" y="80.7">2</text>
<text x="126.7" y="82.1">3</text>
<text x="172.8" y="80.7">1</text>
<text x="172.8" y="82.1">2</text>
<text x="172.8" y="83.5">3</text>
<text x="30.3" y="86.3">1</text>
<text x="30.3" y="87.7">2</text>
<text x="47.2" y="84.9">1</text>
<text x="47.2" y="87.7">2</text>
<text x="61" y="87.7">3</text>
<text x="61" y="84.9">4</text>
<text x="30.3" y="101.6">1</text>
<text x="47.2" y="100.2">1</text>
<text x="61" y="100.2">4</text>
<text x="30.3" y="103">2</text>
<text x="47.2" y="103">2</text>
<text x="61" y="103">3</text>
</g>
<g font-size="1.3" fill="#004080">
<text x="41.2" y="21.5">R1IN</text>
<text x="41.2" y="22.9">R2IN</text>
<text x="45.3" y="22.9" transform="rotate(-90 45.3 22.9)">VCC</text>
<text x="46.6" y="21.5">R1OUT</text>
<text x="46.6" y="22.9">R2OUT</text>
<text x="41.2" y="25.7">T2IN</text>
<text x="41.2" y="27.1">T1IN</text>
<text x="41.2" y="29.9">C1+</text>
<text x="46.7" y="25.7">T1OUT</text>
<text x="46.7" y="27.1">T2OUT</text>
<text x="118.1" y="28.5">DI</text>
<text x="125.6" y="29.9">B</text>
<text x="125.6" y="28.5">A</text>
<text x="41.2" y="31.3">C1-</text>
<text x="41.2" y="32.7">C2+</text>
<text x="41.2" y="34.1">C2-</text>
<text x="41.2" y="35.5">V+</text>
<text x="77.6" y="35.5">DSR</text>
<text x="81.2" y="32.7">CD</text>
<text x="81.2" y="35.5">RD</text>
<text x="118.1" y="32.7">RE</text>
<text x="118.1" y="31.3">DE</text>
<text x="123.5" y="32.8" transform="rotate(-90 123.5 32.8)">GNDVCC</text>
<text x="124.5" y="32.7">RO</text>
<text x="41.2" y="36.9">V-</text>
<text x="46.7" y="39.8" transform="rotate(-90 46.7 39.8)">GND</text>
<text x="77.6" y="38.3">RTS</text>
<text x="77.6" y="41.1">CTS DTR</text>
<text x="81.4" y="38.3">TD</text>
<text x="77.6" y="43.9">RI</text>
<text x="81.3" y="43.9">SG</text>
<text x="49.6" y="71.8">1</text>
<text x="58.6" y="71.8">4</text>
<text x="49.6" y="74.6">2</text>
<text x="91.5" y="76">1A</text>
<text x="91.5" y="77.4">1Y</text>
<text x="95.8" y="76">VCC</text>
<text x="96.9" y="77.4">6A</text>
<text x="91.5" y="80.2">2Y</text>
<text x="91.5" y="81.6">3A</text>
<text x="91.5" y="83">3Y</text>
<text x="96.9" y="83">4A</text>
<text x="96.9" y="81.6">5Y</text>
<text x="96.9" y="80.2">5A</text>
<text x="96.9" y="78.8">6Y</text>
<text x="49.6" y="85.8">1</text>
<text x="49.6" y="88.6">2</text>
<text x="58.6" y="85.8">4</text>
<text x="91.5" y="84.4">GND</text>
<text x="96.9" y="84.4">4Y</text>
<text x="49.6" y="101.2">1</text>
<text x="58.6" y="101.2">4</text>
<text x="49.6" y="104">2</text>
</g>
<g font-size="1.2">
<text x="41.9" y="10.9">VCC3.3V</text>
<text x="120.1" y="13.7">VCC3.3V</text>
<text x="135.5" y="51.4">VCC5V</text>
<text x="68.5" y="62.6">VCC3.3V</text>
<text x="102" y="69.6">VCC3.3V</text>
<text x="141.1" y="71">VCC5V</text>
<text x="67.1" y="76.6">VCC3.3V</text>
<text x="181.6" y="72.4">VCC3.3V</text>
<text x="69.8" y="91.9">VCC3.3V</text>
<text x="159.3" y="124.1">Title</text>
<text x="164.8" y="125.5">&lt;Title&gt;</text>
<text x="159.3" y="128.3">Size</text>
<text x="160.6" y="129.7">B</text>
<text x="164.8" y="128.3">Document Number</text>
<text x="164.8" y="129.7">&lt;Doc&gt;</text>
<text x="205.4" y="128.3">Rev</text>
<text x="206.7" y="129.7">&lt;RevCode&gt;</text>
<text x="159.3" y="132.5">Date:</text>
<text x="166.5" y="132.5">Thursday, August 06, 2020</text>
<text x="187.2" y="132.5">Sheet</text>
<text x="194.2" y="132.5">3</text>
<text x="198.4" y="132.5">of</text>
<text x="202.6" y="132.5">4</text>
</g>
<g font-size="1.2" fill="#000080">
<text x="40.5" y="17.9">U12</text>
<text x="46.1" y="15.1">C150</text>
<text x="50.3" y="15.1">100nF/25V</text>
<text x="148.1" y="14.4">J6</text>
<text x="128" y="19.4">C20</text>
<text x="131.7" y="19.4">0.1uF</text>
<text x="174.6" y="19.3">R16</text>
<text x="181.6" y="19.3">100R</text>
<text x="22.4" y="29.1">C148</text>
<text x="26.5" y="29.1">100nF/25V</text>
<text x="78.2" y="29.9">J16</text>
<text x="100.6" y="27.7">R29</text>
<text x="107.6" y="27.7">100R</text>
<text x="117.3" y="24.9">U5</text>
<text x="148.1" y="24.3">RS485_SLAVE</text>
<text x="22.4" y="34.7">C149</text>
<text x="26.5" y="34.7">100nF/25V</text>
<text x="117.3" y="34.7">MAX485</text>
<text x="132.7" y="31.9">R28</text>
<text x="139.7" y="31.9">100R</text>
<text x="21" y="40.3">C34</text>
<text x="30.7" y="40.3">C35</text>
<text x="21" y="43.1">100nF/25V</text>
<text x="30.7" y="43.1">100nF/25V</text>
<text x="40.5" y="43.1">MAX3232</text>
<text x="77.9" y="47.8">DB9PORT</text>
<text x="121.5" y="54.4">J7</text>
<text x="146.1" y="55.6">D10</text>
<text x="146.1" y="57.3">1N4007</text>
<text x="146.1" y="62.6">D11</text>
<text x="146.1" y="64.3">1N4007</text>
<text x="25.1" y="68.2">J8</text>
<text x="34.9" y="71">R18</text>
<text x="41.9" y="71">1K</text>
<text x="49.9" y="69">U6</text>
<text x="73.5" y="66.8">R23</text>
<text x="73.5" y="68.5">100R</text>
<text x="121.5" y="66.8">ANALOG_IN1</text>
<text x="18.2" y="73.8">SW_IN1</text>
<text x="36.3" y="76.6">1N4007</text>
<text x="45.5" y="75.2">D12</text>
<text x="48.6" y="77.1">Opto</text>
<text x="91.8" y="73.2">U7</text>
<text x="104.2" y="75.3">C22</text>
<text x="108" y="75.3">0.1uF</text>
<text x="121.5" y="75.3">J9</text>
<text x="146.1" y="76.6">D13</text>
<text x="167.6" y="76.7">J11</text>
<text x="25.1" y="82.2">J10</text>
<text x="49.9" y="83">U8</text>
<text x="72.1" y="80.8">R24</text>
<text x="72.1" y="82.5">100R</text>
<text x="146.1" y="83.6">D15</text>
<text x="146.1" y="78.3">1N4007</text>
<text x="185.8" y="80.8">R20</text>
<text x="192.8" y="80.8">10K</text>
<text x="18.2" y="86.4">SW_IN2</text>
<text x="34.9" y="85">R19</text>
<text x="41.9" y="85">1K</text>
<text x="45.5" y="87.8">D14</text>
<text x="45.5" y="89.4">1N4007</text>
<text x="91.9" y="86.9">74HC14</text>
<text x="121.5" y="87.8">ANALOG_IN2</text>
<text x="146.1" y="85.3">1N4007</text>
<text x="167.6" y="89.2">ONEWIRE</text>
<text x="48.6" y="91.1">Opto</text>
<text x="18.2" y="101.7">PULSE_IN</text>
<text x="25.1" y="97.5">J12</text>
<text x="34.9" y="100.3">R21</text>
<text x="41.9" y="100.3">1K</text>
<text x="49.9" y="98.4">U9</text>
<text x="74.9" y="96.1">R25</text>
<text x="74.9" y="97.8">100R</text>
<text x="45.5" y="103.1">D16</text>
<text x="45.5" y="104.8">1N4007</text>
<text x="48.6" y="106.5">Opto</text>
</g>
<g font-size="1.2" fill="#f00">
<text x="159.5" y="17.7">RS485_A_SLAVE</text>
<text x="14.4" y="20.8">RX2</text>
<text x="22.6" y="20.4">RS232_RX2</text>
<text x="74" y="21.3">RS485_RO_MASTER</text>
<text x="159.5" y="19">RS485_B_SLAVE</text>
<text x="5.3" y="27">RS485_DI_MASTER</text>
<text x="59" y="24.6">RS232_TX2</text>
<text x="70.1" y="25.6">TX2</text>
<text x="80.7" y="28.4">RS485_DI_SLAVE</text>
<text x="133" y="27.4">RS485_A_SLAVE</text>
<text x="133" y="28.8">RS485_B_SLAVE</text>
<text x="89.1" y="31.2">RS485_RDE_SLAVE</text>
<text x="92.5" y="35.4">TX2</text>
<text x="146.7" y="32.4">RS485_RO_SLAVE</text>
<text x="92.2" y="38">RX2</text>
<text x="148.1" y="60.4">SEN_ADC_1</text>
<text x="64.6" y="70.7">OPTO_SW_1</text>
<text x="72.6" y="77.1">SW_IN_1</text>
<text x="81.3" y="74.9">OPTO_SW_11</text>
<text x="81.3" y="77.7">OPTO_SW_23</text>
<text x="72" y="82.7">PULSE_IN</text>
<text x="72.6" y="79.9">SW_IN_2</text>
<text x="81.3" y="80.5">OPTO_PULSE5</text>
<text x="148.1" y="81.3">SEN_ADC_2</text>
<text x="179.1" y="80.7">3v3</text>
<text x="201.2" y="82.7">SEN_OneWire</text>
<text x="64.6" y="84.7">OPTO_SW_2</text>
<text x="64.6" y="100.1">OPTO_PULSE</text>
</g>
<g font-size="1.2" fill="#00f">
<text x="181.9" y="19.6" transform="rotate(90 181.9 19.6)">.</text>
<text x="107.9" y="27.9" transform="rotate(90 107.9 27.9)">.</text>
<text x="140" y="32.1" transform="rotate(90 140 32.1)">.</text>
<text x="71.2" y="65.3">.</text>
<text x="42.2" y="71.2" transform="rotate(90 42.2 71.2)">.</text>
<text x="69.9" y="79.2">.</text>
<text x="193.1" y="81" transform="rotate(90 193.1 81)">.</text>
<text x="42.2" y="85.2" transform="rotate(90 42.2 85.2)">.</text>
<text x="72.6" y="94.6">.</text>
<text x="42.2" y="100.6" transform="rotate(90 42.2 100.6)">.</text>
</g>
<g font-size="1.2" fill="#004080">
<text x="58.8" y="74.8">3</text>
<text x="91.6" y="79">2A</text>
<text x="58.8" y="88.7">3</text>
<text x="58.8" y="104.1">3</text>
</g>
<g font-size="1">
<text x="22.4" y="1.1">5</text>
<text x="64.3" y="1.1">4</text>
<text x="106.2" y="1.1">3</text>
<text x="148.1" y="1.1">2</text>
<text x="190" y="1.1">1</text>
<text x=".4" y="18.8">D</text>
<text x="211.3" y="18.8">D</text>
<text x=".4" y="52">C</text>
<text x="211.3" y="52">C</text>
<text x=".4" y="85.2">B</text>
<text x="211.3" y="85.2">B</text>
<text x=".4" y="118.4">A</text>
<text x="211.3" y="118.4">A</text>
<text x="22.4" y="135.2">5</text>
<text x="64.3" y="135.2">4</text>
<text x="106.2" y="135.2">3</text>
<text x="148.1" y="135.2">2</text>
<text x="190" y="135.2">1</text>
</g>
</svg>
